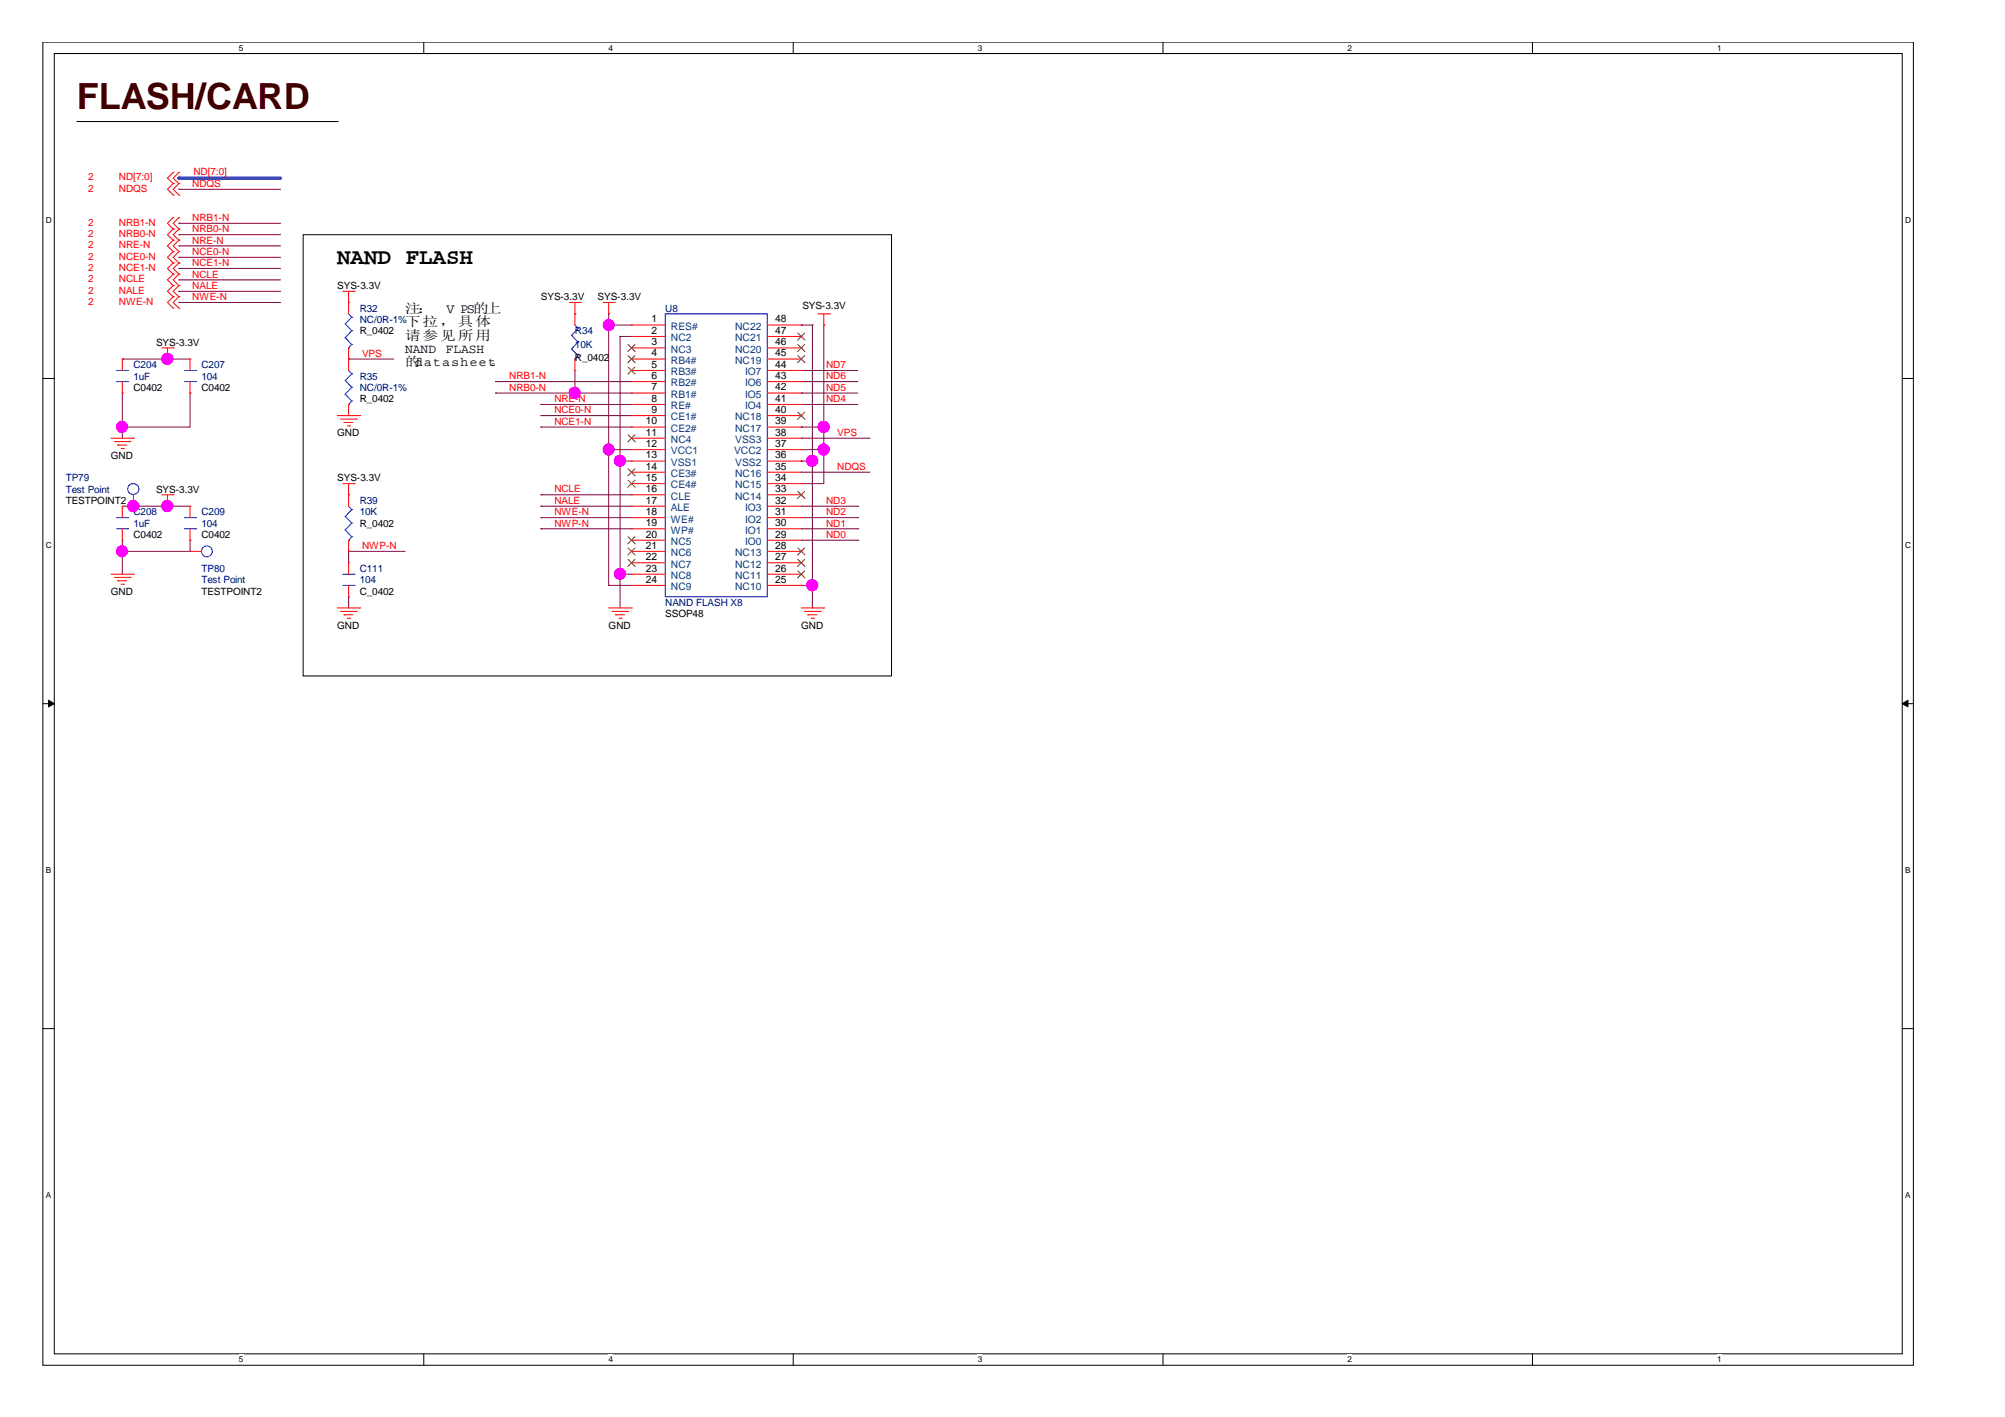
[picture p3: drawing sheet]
<svg xmlns="http://www.w3.org/2000/svg" width="297mm" height="210mm" viewBox="0 0 297 210" stroke-linecap="round" stroke-linejoin="round" font-family="sans-serif">
<path d="M6.3 6.2h277.2v196h-277.2zM8 7.9h273.8v192.6h-273.8z" fill="none" stroke="#000" stroke-width=".15"/>
<g fill="#fff">
<path d="M35.4 6.4h.6v1.4h-.6z"/>
<path d="M35.4 200.7h.6v1.4h-.6z"/>
</g>
<path d="M62.8 6.2v1.7M62.8 200.5v1.7" fill="none" stroke="#000" stroke-width=".15"/>
<g fill="#fff">
<path d="M90.1 6.4h.7v1.4h-.7z"/>
<path d="M90.1 200.7h.7v1.4h-.7z"/>
</g>
<path d="M117.5 6.2v1.7M117.5 200.5v1.7" fill="none" stroke="#000" stroke-width=".15"/>
<g fill="#fff">
<path d="M144.9 6.4h.6v1.4h-.6z"/>
<path d="M144.9 200.7h.6v1.4h-.6z"/>
</g>
<path d="M172.3 6.2v1.7M172.3 200.5v1.7" fill="none" stroke="#000" stroke-width=".15"/>
<g fill="#fff">
<path d="M199.6 6.4h.7v1.4h-.7z"/>
<path d="M199.6 200.7h.7v1.4h-.7z"/>
</g>
<path d="M227 6.2v1.7M227 200.5v1.7" fill="none" stroke="#000" stroke-width=".15"/>
<g fill="#fff">
<path d="M254.4 6.4h.6v1.4h-.6z"/>
<path d="M254.4 200.7h.6v1.4h-.6z"/>
<path d="M6.8 31.9h.8v1.4h-.8z"/>
<path d="M282.2 31.9h.9v1.4h-.9z"/>
<path d="M6.8 80.1h.8v1.4h-.8z"/>
<path d="M282.2 80.1h.9v1.4h-.9z"/>
</g>
<path d="M6.3 56.1h1.7M281.8 56.1h1.7" fill="none" stroke="#000" stroke-width=".15"/>
<g fill="#fff">
<path d="M6.8 128.2h.7v1.4h-.7z"/>
<path d="M282.2 128.2h.8v1.4h-.8z"/>
</g>
<path d="M6.3 104.2h1.7M281.8 104.2h1.7" fill="none" stroke="#000" stroke-width=".15"/>
<g fill="#000" stroke="#000" stroke-width=".15">
<path d="M7.2 103.7l.8 .5-.8 .5z" fill-rule="evenodd"/>
<path d="M281.8 104.2l.9-.5v1z" fill-rule="evenodd"/>
</g>
<g fill="#fff">
<path d="M6.8 176.4h.7v1.4h-.7z"/>
<path d="M282.2 176.4h.8v1.4h-.8z"/>
</g>
<path d="M8 7.9h.1M8 7.9h273.3M11.4 18h38.6M50 18h.1M44.9 34.8h87.2v65.3h-87.2zM6.3 152.4h1.7M281.8 152.4h1.7" fill="none" stroke="#000" stroke-width=".15"/>
<g fill="none" stroke="#800040" stroke-width=".15">
<path d="M51.6 53.2h.1M51.6 53.2h6.7M73.4 58.2h.1M73.4 58.2h20.2M80.1 59.9h.1M80.1 59.9h13.5M85.2 58.2h.1M85.2 54.9v3.3M90.2 48.1h.1M90.2 46.5h.1M90.2 46.5v40.2M90.2 48.1h3.4"/>
<path d="M91.9 49.8h.1M91.9 49.8v40.3M91.9 49.8h1.7M118.7 48.1h.1M118.7 56.5h.1M118.7 54.9h.1M118.7 59.9h.1M118.7 58.2h.1M118.7 58.2h8.4M118.7 59.9h8.4M118.7 48.1h1.7M118.7 56.5h8.4"/>
<path d="M118.7 54.9h8.4M120.4 48.1h.1M120.4 48.1v42M122 48.1h.1M122 48.1v23.5h-3.3M80.1 78.3h.1M80.1 75h.1M80.1 73.3h.1M80.1 76.7h.1M80.1 61.6h.1M80.1 63.3h.1M80.1 63.3h13.5"/>
<path d="M80.1 78.3h13.5M80.1 75h13.5M80.1 73.3h13.5M80.1 76.7h13.5M80.1 61.6h13.5M90.2 66.6h.1M90.2 66.6h3.4M91.9 68.3h.1M91.9 68.3h1.7M118.7 68.3h.1M118.7 63.3h.1M118.7 71.6h.1"/>
<path d="M118.7 66.6h.1M118.7 68.3h1.7M118.7 64.9h10M118.7 63.3h3.3M118.7 78.3h8.4M118.7 75h8.4M118.7 66.6h3.3M118.7 76.7h8.4M118.7 69.9h10M120.4 68.3h.1M122 66.6h.1M127.1 78.3h.1"/>
<path d="M127.1 76.7h.1M127.1 75h.1M128.7 64.9h.1M128.7 69.9h.1M51.6 88.4h.1M51.6 81.7h.1M51.6 81.7v1.7M51.6 88.4v1.7M51.6 81.7h8.4M90.2 86.7h.1M90.2 86.7h3.4M91.9 85.1h.1"/>
<path d="M91.9 85.1h1.7M118.7 86.7h.1M118.7 86.7h1.7M118.7 80h8.4M120.4 90.1h.1M127.1 80h.1"/>
</g>
<g fill="#f0f" stroke="#f0f" stroke-width=".15">
<circle cx="90.2" cy="66.6" r=".82"/>
<circle cx="90.2" cy="48.1" r=".81"/>
<circle cx="122" cy="63.2" r=".83"/>
<circle cx="91.8" cy="68.3" r=".82"/>
<circle cx="120.3" cy="68.3" r=".82"/>
<circle cx="120.3" cy="86.7" r=".83"/>
<circle cx="91.8" cy="85" r=".82"/>
<circle cx="122" cy="66.6" r=".83"/>
<circle cx="85.1" cy="58.2" r=".82"/>
</g>
<path d="M26.5 26.4h15.1" fill="none" stroke="#00f" stroke-width=".47"/>
<circle cx="26.5" cy="26.4" r=".23" fill="#00f"/>
<g fill="none" stroke="#800040" stroke-width=".15">
<path d="M26.5 28h.1M26.5 34.8h.1M26.5 36.4h.1M26.5 38.1h.1M26.5 39.8h.1M26.5 33.1h.1M26.5 28h15.1M26.5 34.8h15.1M26.5 36.4h15.1M26.5 38.1h15.1M26.5 39.8h15.1M26.5 33.1h15.1"/>
<path d="M18.1 58.2h.1M18.1 53.2h.1M18.1 58.2v6.7M18.1 53.2h10.1M24.8 53.2h.1M26.5 41.5h.1M26.5 43.2h.1M26.5 44.8h.1M26.5 41.5h15.1M26.5 43.2h15.1M26.5 44.8h15.1M28.2 58.2h.1"/>
<path d="M28.2 58.2v5.1h-10.1M73.4 56.5h.1M73.4 56.5h20.2M18.1 63.3h.1M18.1 75h10.1M19.8 75h.1M24.8 75h.1M18.1 81.7h.1M18.1 80v5.1M28.2 80h.1M28.2 80v1.7h-10.1"/>
</g>
<g fill="#f0f" stroke="#f0f" stroke-width=".15">
<circle cx="18.1" cy="63.2" r=".82"/>
<circle cx="24.8" cy="53.2" r=".83"/>
<circle cx="19.7" cy="75" r=".83"/>
<circle cx="18.1" cy="81.7" r=".81"/>
<circle cx="24.8" cy="75" r=".83"/>
<circle cx="90.2" cy="66.6" r=".82"/>
<circle cx="90.2" cy="48.1" r=".81"/>
<circle cx="122" cy="63.2" r=".83"/>
<circle cx="91.8" cy="68.3" r=".82"/>
<circle cx="120.3" cy="68.3" r=".82"/>
<circle cx="120.3" cy="86.7" r=".83"/>
<circle cx="91.8" cy="85" r=".82"/>
<circle cx="122" cy="66.6" r=".83"/>
<circle cx="85.1" cy="58.2" r=".82"/>
</g>
<g fill="none" stroke="#f00" stroke-width=".15">
<path d="M25.7 27.2h.1M25.7 25.5h.1M25.7 28.9h.1M25.7 35.6h.1M25.7 33.9h.1M25.7 37.3h.1M25.7 39h.1M25.7 32.2h.1M25.7 25.5l-.9 .9 .9 .8M25.7 27.2l-.9 .8 .9 .9M25.7 33.9l-.9 .9 .9 .8M25.7 35.6l-.9 .8 .9 .9"/>
<path d="M25.7 37.3l-.9 .8 .9 .9M25.7 39l-.9 .8 .9 .8M25.7 32.2l-.9 .9 .9 .8M26.5 27.2h.1M26.5 25.5h.1M26.5 28.9h.1M26.5 35.6h.1M26.5 33.9h.1M26.5 37.3h.1M26.5 39h.1M26.5 32.2h.1M26.5 25.5l-.8 .9 .8 .8"/>
<path d="M26.5 27.2l-.8 .8 .8 .9M26.5 33.9l-.8 .9 .8 .8M26.5 35.6l-.8 .8 .8 .9M26.5 37.3l-.8 .8 .8 .9M26.5 39l-.8 .8 .8 .8M26.5 32.2l-.8 .9 .8 .8M18.1 58.2h.1M18.1 53.2h.1M18.1 53.2v1.7M18.1 56.5v1.7M24 51.5h1.7M24.8 53.2h.1"/>
<path d="M24.8 51.5v1.7M25.7 51.5h.1M25.7 40.6h.1M25.7 42.3h.1M25.7 44h.1M25.7 45.6h.1M25.7 40.6l-.9 .9 .9 .8M25.7 42.3l-.9 .9 .9 .8M25.7 44l-.9 .8 .9 .8M26.5 40.6h.1M26.5 42.3h.1M26.5 44h.1"/>
<path d="M26.5 45.6h.1M26.5 40.6l-.8 .9 .8 .8M26.5 42.3l-.8 .9 .8 .8M26.5 44l-.8 .8 .8 .8M28.2 58.2h.1M28.2 53.2h.1M28.2 53.2v1.7M28.2 56.5v1.7M50.8 43.2h1.7M51.6 44.8h.1M51.6 53.2h.1M51.6 43.2v3.3"/>
<path d="M51.6 51.5v3.4M51.6 59.9v1.7M52.5 43.2h.1M84.3 44.8h1.7M85.2 46.5h.1M85.2 54.9h.1M85.2 44.8v3.3M85.2 53.2v1.7M86 44.8h.1M89.4 44.8h1.6M90.2 46.5h.1M90.2 44.8v1.7"/>
<path d="M91 44.8h.1M93.6 56.5h.1M93.6 58.2h.1M93.6 51.5h.1M93.6 53.2h.1M93.6 54.9h.1M93.6 59.9h.1M93.6 48.1h.1M93.6 49.8h.1M93.6 51.5h5M93.6 56.5h5M93.6 59.9h5"/>
<path d="M93.6 58.2h5M93.6 53.2h5M93.6 54.9h5M93.6 48.1h5M93.6 49.8h5M113.7 51.5h5M113.7 56.5h5M113.7 59.9h5M113.7 58.2h5M113.7 53.2h5M113.7 54.9h5M113.7 48.1h5"/>
<path d="M113.7 49.8h5M118.7 59.9h.1M118.7 51.5h.1M118.7 53.2h.1M118.7 54.9h.1M118.7 58.2h.1M118.7 48.1h.1M118.7 49.8h.1M118.7 56.5h.1M121.2 46.5h1.7M122 48.1h.1M122 46.5v1.6"/>
<path d="M122.9 46.5h.1M16.4 64.9h3.4M16.9 65.4h2.4M17.4 65.9h.1M17.4 65.9h1.4M17.9 66.4h.4M18.1 75h.1M18.1 75v1.7M18.1 78.3v1.7M18.3 66.4h.1M19.3 65.4h.1M19.8 64.9h.1"/>
<path d="M19.8 75h.1M19.8 73.3v1.7M24 73.3h1.7M24.8 75h.1M24.8 73.3v1.7M25.7 73.3h.1M28.2 75h.1M28.2 75v1.7M28.2 78.3v1.7M50 61.6h3.3M50.5 62.1h2.3M50.8 71.6h1.7"/>
<path d="M51 62.6h.1M51 62.6h1.3M51.5 63.1h.3M51.6 73.3h.1M51.6 61.6h.1M51.6 71.6v3.4M51.8 63.1h.1M52.5 71.6h.1M52.8 62.1h.1M53.3 61.6h.1M93.6 69.9h.1M93.6 71.6h.1"/>
<path d="M93.6 64.9h.1M93.6 63.3h.1M93.6 66.6h.1M93.6 75h.1M93.6 76.7h.1M93.6 61.6h.1M93.6 68.3h.1M93.6 73.3h.1M93.6 78.3h.1M93.6 71.6h5M93.6 61.6h5M93.6 64.9h5"/>
<path d="M93.6 73.3h5M93.6 69.9h5M93.6 63.3h5M93.6 68.3h5M93.6 76.7h5M93.6 66.6h5M93.6 75h5M93.6 78.3h5M113.7 71.6h5M113.7 61.6h5M113.7 64.9h5M113.7 73.3h5"/>
<path d="M113.7 69.9h5M113.7 63.3h5M113.7 68.3h5M113.7 76.7h5M113.7 66.6h5M113.7 75h5M113.7 78.3h5M118.7 63.3h.1M118.7 69.9h.1M118.7 68.3h.1M118.7 76.7h.1M118.7 73.3h.1"/>
<path d="M118.7 64.9h.1M118.7 75h.1M118.7 66.6h.1M118.7 61.6h.1M118.7 78.3h.1M118.7 71.6h.1M16.4 85.1h3.4M16.9 85.5h2.4M17.4 86h.1M17.4 86h1.4M17.9 86.5h.4M18.1 80h.1"/>
<path d="M18.3 86.5h.1M19.3 85.5h.1M19.8 85.1h.1M28.2 81.7h.1M28.2 80h.1M28.2 81.7h1.6M50 90.1h3.3M50.5 90.6h2.3M51 91.1h.1M51 91.1h1.3M51.5 91.6h.3M51.6 81.7h.1"/>
<path d="M51.6 88.4h.1M51.6 83.4h.1M51.6 80v1.7M51.6 83.4v1.7M51.6 86.7v1.7M51.8 91.6h.1M52.8 90.6h.1M53.3 90.1h.1M90.2 90.1h3.4M90.7 90.6h2.3M91.2 91.1h.1M91.2 91.1h1.3"/>
<path d="M91.7 91.6h.3M92 91.6h.1M93 90.6h.1M93.6 90.1h.1M93.6 80h.1M93.6 81.7h.1M93.6 86.7h.1M93.6 83.4h.1M93.6 85.1h.1M93.6 85.1h5M93.6 81.7h5M93.6 80h5"/>
<path d="M93.6 86.7h5M93.6 83.4h5M113.7 85.1h5M113.7 81.7h5M113.7 80h5M113.7 86.7h5M113.7 83.4h5M118.7 80h.1M118.7 85.1h.1M118.7 86.7h.1M118.7 81.7h.1M118.7 83.4h.1"/>
<path d="M118.7 90.1h3.3M119.2 90.6h2.3M119.7 91.1h.1M119.7 91.1h1.3M120.2 91.6h.3M120.5 91.6h.1M121.5 90.6h.1M122 90.1h.1"/>
</g>
<g fill="none" stroke="#00f" stroke-width=".15">
<path d="M17.3 56.5h1.6M17.3 54.9h1.6M18.9 56.5h.1M18.9 54.9h.1M27.3 56.5h1.7M27.3 54.9h1.7M29 56.5h.1M29 54.9h.1M51.1 56.4h.1M51.1 58.4h.1M51.1 48h.1M51.1 50h.1"/>
<path d="M51.1 56.4l1 1M51.1 58.4l1 1M51.1 48l1 1M51.1 50l1 1M51.6 59.9h.1M51.6 51.5h.1M51.6 54.9l.5 .5M51.6 46.5l.5 .5M52.1 55.4h.1M52.1 57.4h.1M52.1 59.4h.1M52.1 47h.1"/>
<path d="M52.1 49h.1M52.1 51h.1M52.1 55.4l-1 1M52.1 57.4l-1 1M52.1 59.4l-.5 .5M52.1 47l-1 1M52.1 49l-1 1M52.1 51l-.5 .5M84.7 49.7h.1M84.7 51.7h.1M84.7 49.7l.9 1M84.7 51.7l.9 1"/>
<path d="M85.2 53.2h.1M85.2 48.1l.4 .6M85.6 48.7h.1M85.6 50.7h.1M85.6 52.7h.1M85.6 48.7l-.9 1M85.6 50.7l-.9 1M85.6 52.7l-.4 .5M98.6 46.5h15.1v41.9h-15.1zM17.3 78.3h1.6M17.3 76.7h1.6M18.9 78.3h.1"/>
<path d="M18.9 76.7h.1M27.3 78.3h1.7M27.3 76.7h1.7M29 78.3h.1M29 76.7h.1M51.1 76.5h.1M51.1 78.5h.1M51.1 76.5l1 1M51.1 78.5l1 1M51.6 75l.5 .5M52.1 75.5h.1M52.1 77.5h.1"/>
<path d="M52.1 79.5h.1M52.1 75.5l-1 1M52.1 77.5l-1 1M52.1 79.5l-.5 .5M50.8 86.7h1.7M50.8 85.1h1.7M51.6 80h.1M52.5 86.7h.1M52.5 85.1h.1"/>
<circle cx="19.8" cy="72.4" r=".82"/>
<circle cx="30.6" cy="81.7" r=".81"/>
</g>
<g fill="none" stroke="#804000" stroke-width=".15">
<path d="M93 51l1.1 1.1M93 52.7l1.1 1M93 54.4l1.1 1M94.1 51l-1.1 1.1M94.1 52.7l-1.1 1M94.1 54.4l-1.1 1M118.2 51l1.1 1.1M118.2 52.7l1.1 1M118.2 49.3l1.1 1.1M119.2 51l-1 1.1M119.2 52.7l-1 1M119.2 49.3l-1 1.1"/>
<path d="M93 69.4l1.1 1.1M93 71.1l1.1 1.1M93 79.5l1.1 1.1M93 64.4l1.1 1.1M94.1 69.4l-1.1 1.1M94.1 71.1l-1.1 1.1M94.1 79.5l-1.1 1.1M94.1 64.4l-1.1 1.1M118.2 72.8l1.1 1M118.2 61.1l1.1 1M119.2 72.8l-1 1M119.2 61.1l-1 1"/>
<path d="M93 81.2l1.1 1M93 82.9l1.1 1M94.1 81.2l-1.1 1M94.1 82.9l-1.1 1M118.2 84.6l1.1 1M118.2 81.2l1.1 1M118.2 82.9l1.1 1M119.2 84.6l-1 1M119.2 81.2l-1 1M119.2 82.9l-1 1"/>
</g>
<text font-size="5.3" fill="#400000" x="11.4" y="16.2">FLASH/CARD</text>
<text font-size="3.3" x="50" y="39.2">NAND FLASH</text>
<g font-size="2">
<text x="60" y="46.4">注：</text>
<text x="66.1" y="46.4">V PS的上</text>
<text x="60" y="48.4">下拉，具体</text>
<text x="60" y="50.3">请参见所用</text>
</g>
<g font-size="1.9">
<text x="60" y="52.3">NAND</text>
<text x="66" y="52.3">FLASH</text>
<text x="60" y="54.2">的datasheet</text>
<text x="72.5" y="54.2">。</text>
</g>
<g font-size="1.5" fill="#f00">
<text x="13.1" y="26.7">2</text>
<text x="13.1" y="28.4">2</text>
<text x="17.6" y="26.7">ND[7:0]</text>
<text x="17.6" y="28.4">NDQS</text>
<text x="28.5" y="27.7">NDQS</text>
<text x="28.7" y="25.9">ND[7:0]</text>
<text x="13.1" y="35.1">2</text>
<text x="13.1" y="33.4">2</text>
<text x="17.6" y="35.1">NRB0-N</text>
<text x="17.6" y="33.4">NRB1-N</text>
<text x="28.5" y="34.4">NRB0-N</text>
<text x="28.5" y="32.7">NRB1-N</text>
<text x="13.1" y="36.8">2</text>
<text x="13.1" y="38.5">2</text>
<text x="13.1" y="40.1">2</text>
<text x="13.1" y="41.8">2</text>
<text x="17.6" y="36.8">NRE-N</text>
<text x="17.6" y="38.5">NCE0-N</text>
<text x="17.6" y="40.1">NCE1-N</text>
<text x="17.6" y="41.8">NCLE</text>
<text x="28.5" y="36.1">NRE-N</text>
<text x="28.5" y="37.8">NCE0-N</text>
<text x="28.5" y="39.4">NCE1-N</text>
<text x="28.5" y="41.1">NCLE</text>
<text x="13.1" y="43.5">2</text>
<text x="13.1" y="45.1">2</text>
<text x="17.6" y="43.5">NALE</text>
<text x="17.6" y="45.1">NWE-N</text>
<text x="28.5" y="42.8">NALE</text>
<text x="28.5" y="44.5">NWE-N</text>
<text x="53.6" y="52.8">VPS</text>
<text x="75.4" y="57.9">NRB0-N</text>
<text x="75.4" y="56.2">NRB1-N</text>
<text x="82.1" y="59.6">NRE-N</text>
<text x="122.4" y="56.2">ND6</text>
<text x="122.4" y="54.5">ND7</text>
<text x="122.4" y="59.6">ND4</text>
<text x="122.4" y="57.9">ND5</text>
<text x="82.1" y="61.2">NCE0-N</text>
<text x="82.1" y="62.9">NCE1-N</text>
<text x="124" y="64.6">VPS</text>
<text x="124" y="69.6">NDQS</text>
<text x="82.1" y="78">NWP-N</text>
<text x="82.1" y="74.6">NALE</text>
<text x="82.1" y="73">NCLE</text>
<text x="82.1" y="76.3">NWE-N</text>
<text x="122.4" y="78">ND1</text>
<text x="122.4" y="76.3">ND2</text>
<text x="122.4" y="74.6">ND3</text>
<text x="53.6" y="81.3">NWP-N</text>
<text x="122.4" y="79.7">ND0</text>
</g>
<g font-size="1.5">
<text x="50" y="42.8">SYS-3.3V</text>
<text x="80.1" y="44.5">SYS-3.3V</text>
<text x="88.5" y="44.5">SYS-3.3V</text>
<text x="96.5" y="47.8">1</text>
<text x="114.9" y="47.8">48</text>
<text x="118.9" y="45.8">SYS-3.3V</text>
<text x="23.1" y="51.2">SYS-3.3V</text>
<text x="53.3" y="49.5">R_0402</text>
<text x="85.2" y="53.5">R_0402</text>
<text x="96.5" y="51.2">3</text>
<text x="96.5" y="52.8">4</text>
<text x="96.5" y="49.5">2</text>
<text x="114.9" y="51.2">46</text>
<text x="114.9" y="52.8">45</text>
<text x="114.9" y="49.5">47</text>
<text x="19.8" y="57.9">C0402</text>
<text x="29.8" y="57.9">C0402</text>
<text x="53.3" y="59.6">R_0402</text>
<text x="96.5" y="56.1">6</text>
<text x="96.5" y="57.8">7</text>
<text x="96.5" y="54.5">5</text>
<text x="96.5" y="59.5">8</text>
<text x="114.9" y="59.5">41</text>
<text x="114.9" y="54.5">44</text>
<text x="114.9" y="57.8">42</text>
<text x="114.9" y="56.1">43</text>
<text x="50" y="64.6">GND</text>
<text x="95.7" y="64.5">11</text>
<text x="95.7" y="62.9">10</text>
<text x="96.5" y="61.2">9</text>
<text x="114.9" y="62.9">39</text>
<text x="114.9" y="64.5">38</text>
<text x="114.9" y="61.2">40</text>
<text x="16.4" y="68">GND</text>
<text x="50" y="71.3">SYS-3.3V</text>
<text x="95.7" y="69.6">14</text>
<text x="95.7" y="71.3">15</text>
<text x="95.7" y="66.2">12</text>
<text x="95.7" y="67.9">13</text>
<text x="114.9" y="69.6">35</text>
<text x="114.9" y="67.9">36</text>
<text x="114.9" y="66.2">37</text>
<text x="114.9" y="71.3">34</text>
<text x="9.7" y="74.6">TESTPOINT2</text>
<text x="23.1" y="73">SYS-3.3V</text>
<text x="95.7" y="74.6">17</text>
<text x="95.7" y="76.3">18</text>
<text x="95.7" y="72.9">16</text>
<text x="95.7" y="77.9">19</text>
<text x="114.9" y="76.3">31</text>
<text x="114.9" y="72.9">33</text>
<text x="114.9" y="74.6">32</text>
<text x="114.9" y="77.9">30</text>
<text x="19.8" y="79.7">C0402</text>
<text x="29.8" y="79.7">C0402</text>
<text x="53.3" y="78">R_0402</text>
<text x="95.7" y="79.6">20</text>
<text x="95.7" y="81.3">21</text>
<text x="95.7" y="83">22</text>
<text x="114.9" y="79.6">29</text>
<text x="114.9" y="81.3">28</text>
<text x="114.9" y="83">27</text>
<text x="16.4" y="88.1">GND</text>
<text x="29.8" y="88.1">TESTPOINT2</text>
<text x="53.3" y="88.1">C_0402</text>
<text x="95.7" y="86.3">24</text>
<text x="95.7" y="84.7">23</text>
<text x="114.9" y="84.7">26</text>
<text x="114.9" y="86.3">25</text>
<text x="50" y="93.1">GND</text>
<text x="90.2" y="93.1">GND</text>
<text x="98.6" y="91.4">SSOP48</text>
<text x="118.7" y="93.1">GND</text>
</g>
<g font-size="1.5" fill="#000080">
<text x="53.3" y="46.2">R32</text>
<text x="53.3" y="47.9">NC/0R-1%</text>
<text x="98.6" y="46.2">U8</text>
<text x="85.2" y="49.5">R34</text>
<text x="85.2" y="51.5">10K</text>
<text x="19.8" y="54.5">C204</text>
<text x="19.8" y="56.2">1uF</text>
<text x="29.8" y="54.5">C207</text>
<text x="29.8" y="56.2">104</text>
<text x="53.3" y="56.2">R35</text>
<text x="53.3" y="57.9">NC/0R-1%</text>
<text x="9.7" y="71.3">TP79</text>
<text x="9.7" y="73">Test Point</text>
<text x="19.8" y="76.3">C208</text>
<text x="29.8" y="76.3">C209</text>
<text x="53.3" y="74.6">R39</text>
<text x="53.3" y="76.3">10K</text>
<text x="19.8" y="78">1uF</text>
<text x="29.8" y="78">104</text>
<text x="29.8" y="84.7">TP80</text>
<text x="29.8" y="86.4">Test Point</text>
<text x="53.3" y="84.7">C111</text>
<text x="53.3" y="86.4">104</text>
<text x="98.6" y="89.8">NAND FLASH X8</text>
</g>
<g font-size="1.5" fill="#004080">
<text x="99.4" y="52.3">NC3</text>
<text x="99.4" y="53.9">RB4#</text>
<text x="99.4" y="48.9">RES#</text>
<text x="99.4" y="50.6">NC2</text>
<text x="108.9" y="52.3">NC20</text>
<text x="108.9" y="53.9">NC19</text>
<text x="108.9" y="48.9">NC22</text>
<text x="108.9" y="50.6">NC21</text>
<text x="99.4" y="57.2">RB2#</text>
<text x="99.4" y="58.9">RB1#</text>
<text x="99.4" y="55.6">RB3#</text>
<text x="110.4" y="55.6">IO7</text>
<text x="110.4" y="58.9">IO5</text>
<text x="110.4" y="57.2">IO6</text>
<text x="99.4" y="65.6">NC4</text>
<text x="99.4" y="64">CE2#</text>
<text x="99.4" y="60.6">RE#</text>
<text x="99.4" y="62.3">CE1#</text>
<text x="108.9" y="64">NC17</text>
<text x="108.9" y="65.6">VSS3</text>
<text x="108.9" y="62.3">NC18</text>
<text x="110.4" y="60.6">IO4</text>
<text x="99.4" y="70.7">CE3#</text>
<text x="99.4" y="67.3">VCC1</text>
<text x="99.4" y="69">VSS1</text>
<text x="108.8" y="67.3">VCC2</text>
<text x="108.9" y="70.7">NC16</text>
<text x="108.9" y="69">VSS2</text>
<text x="99.4" y="72.4">CE4#</text>
<text x="99.4" y="75.7">ALE</text>
<text x="99.4" y="77.4">WE#</text>
<text x="99.4" y="74">CLE</text>
<text x="108.9" y="74">NC14</text>
<text x="108.9" y="72.4">NC15</text>
<text x="110.4" y="77.4">IO2</text>
<text x="110.4" y="75.7">IO3</text>
<text x="99.4" y="80.7">NC5</text>
<text x="99.4" y="82.4">NC6</text>
<text x="99.4" y="79.1">WP#</text>
<text x="108.9" y="82.4">NC13</text>
<text x="110.4" y="80.7">IO0</text>
<text x="110.4" y="79.1">IO1</text>
<text x="99.4" y="87.4">NC9</text>
<text x="99.4" y="84.1">NC7</text>
<text x="99.4" y="85.8">NC8</text>
<text x="108.9" y="85.8">NC11</text>
<text x="108.9" y="87.4">NC10</text>
<text x="108.9" y="84.1">NC12</text>
</g>
<g font-size="1.2">
<text x="35.4" y="7.5">5</text>
<text x="90.1" y="7.5">4</text>
<text x="144.9" y="7.5">3</text>
<text x="199.6" y="7.5">2</text>
<text x="254.4" y="7.5">1</text>
<text x="6.8" y="33.1">D</text>
<text x="282.2" y="33.1">D</text>
<text x="6.8" y="81.2">C</text>
<text x="282.2" y="81.2">C</text>
<text x="6.8" y="129.4">B</text>
<text x="282.2" y="129.4">B</text>
<text x="6.8" y="177.5">A</text>
<text x="282.2" y="177.5">A</text>
<text x="35.4" y="201.8">5</text>
<text x="90.1" y="201.8">4</text>
<text x="144.9" y="201.8">3</text>
<text x="199.6" y="201.8">2</text>
<text x="254.4" y="201.8">1</text>
</g>
</svg>
